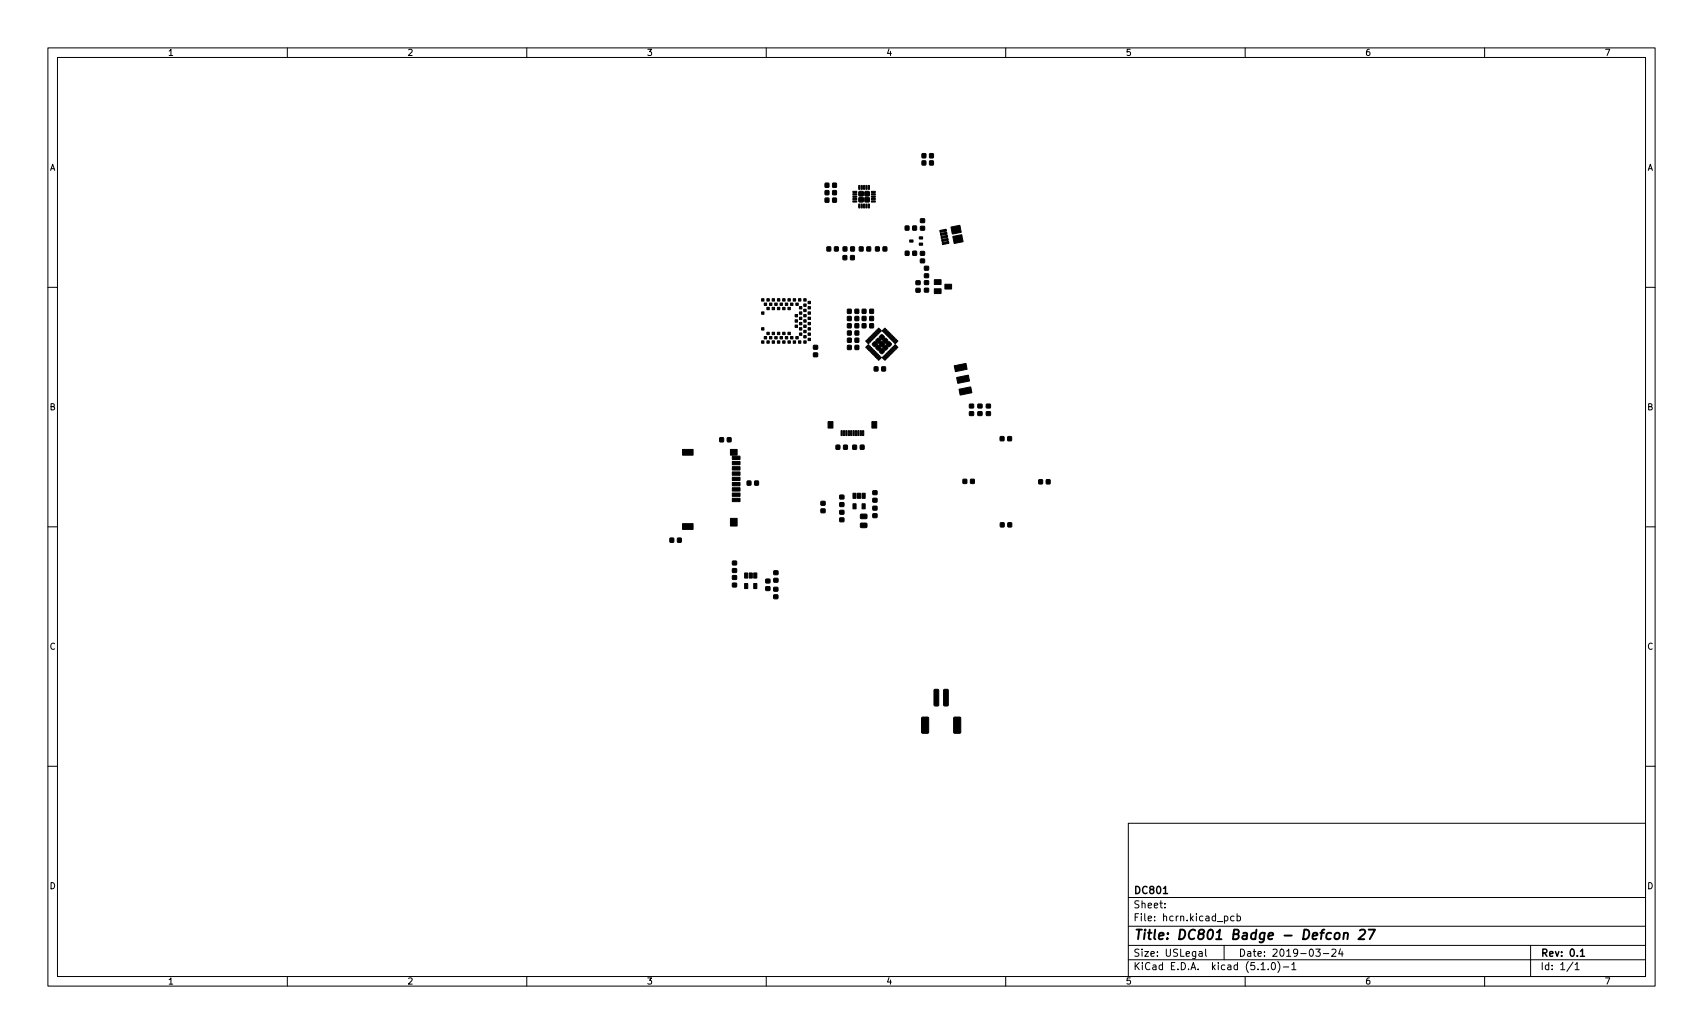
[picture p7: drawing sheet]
<svg xmlns="http://www.w3.org/2000/svg" width="356mm" height="216mm" viewBox="0 0 356 216" stroke-linecap="round" stroke-linejoin="round" font-family="sans-serif">
<g fill="none" stroke="#000" stroke-width=".21">
<path d="M10 10h335.6v195.9h-335.6zM12 12h331.6v191.9h-331.6zM60 10v2M110 10v2M160 10v2M210 10v2M260 10v2M310 10v2M10 60h2M343.6 60h2M10 110h2M343.6 110h2"/>
<path d="M10 160h2M343.6 160h2M235.6 171.9h108v32h-108zM235.6 197.4h108M235.6 193.4h108M235.6 187.4h108M243.2 189.4v.2M243.2 188.7v.1M250.4 198.7h.6v1M251 199l-.5 .1-.2 .2 .2 .4 .5-.1M251.7 198.2v1.3l.3 .2M255.6 197.4v3"/>
<path d="M255.7 191.4l.4-.1 .3 .3-.2 .6h-.5M257.7 191.4l-.5-.1-.2 .3 .1 .6h.6M258.3 191.4l.4-.1 .3 .3-.1 .6h-.6M258.3 190.8v1.5M274.7 198.2h1l-.5 .5 .4 .2v.6l-.2 .2-.7-.2M276.3 199.1h1.2M278.1 198.3l.6-.1 .3 .4-1 1.1h1M279.9 198.1l-.4 1.1h1M280.2 198.7v1M319.6 197.4v6.5M60 203.9v2M110 203.9v2"/>
<path d="M160 203.9v2M210 203.9v2M235.6 200.4h108M260 203.9v2M263.3 201.4l.4-.4v1.5M263.3 202.5h.9M264.8 202.3v.2M265.7 201h.1a.8 .8 0 0 1 .5 .7 .8 .8 0 0 1-.5 .8 1 1 0 0 1-.1-1.5zM266.8 200.8a1.72 1.72 0 0 1 0 2.2M268 201.9h1.1M269.7 201.4l.5-.4v1.5M269.7 202.5h.9"/>
<path d="M310 203.9v2M328.5 200.9l-1.3 1.9M328.9 201.4l.4-.4v1.5M328.9 202.5h.8"/>
</g>
<path d="M242.9 186.6h.9M330 198.6l.4-.4v1.5M330 199.7h.9" fill="none" stroke="#000" stroke-width=".3"/>
<path d="M278.8 195l.1-.1a.5 .5 0 0 1 .9 .3l-.1 .5-.2 .3a.5 .5 0 0 1-.9-.3zM280.6 195l.3-.2 .5 .1-.1 1.2M280.7 194.8l-.2 1.3M284 194.3l.3-.2h.4l.3 .2 .1 .4-.2 .3-1.3 1.1h1.3M285.8 194.1h1.3l-1.1 2" fill="none" stroke="#000" stroke-width=".4"/>
<g fill="#000" stroke="#000" stroke-width=".21">
<path d="M172.3 38.3h.8l-.1 .8h-.7zM172.3 39.8h.8l-.1 .9-.7-.1zM173.9 38.3h.7v.8h-.7zM173.9 39.8h.7v.9l-.7-.1zM178.1 40l.8-.1v.2l-.8 .1zM179.3 38.7l.3 .1-.1 .7h-.2zM179.4 40h.8v.9h-.8zM179.8 38.7l.3 .1-.1 .7h-.2zM180.3 38.7l.3 .1-.1 .7h-.2zM180.6 40h.9v.9h-.9zM180.8 38.7l.3 .1-.1 .7h-.2zM181.3 38.7l.3 .1-.1 .7h-.2z"/>
<path d="M182 40l.7-.1 .1 .2-.8 .1zM192.5 32.1h.8v.8h-.8zM192.5 33.6h.8v.8h-.8zM194.1 32.1h.8v.8h-.8zM194.1 33.6h.8v.8h-.8zM172.3 41.4h.8l-.1 .8h-.7zM172.7 51.6h.7v.8h-.7zM173.9 41.4h.7v.8h-.7zM174.3 51.6h.7v.8h-.8zM176 53.4h.8v.8h-.8zM176.1 51.6h.7v.8h-.7zM177.6 53.4h.8v.8h-.8z"/>
<path d="M177.6 51.6h.8v.8h-.8zM178.1 40.5l.8-.1v.2l-.8 .1zM178.1 41l.8-.1v.2l-.8 .1zM178.1 41.5l.8-.1v.2l-.8 .1zM178.1 42l.8-.1v.2l-.8 .1zM179.3 42.6h.3l-.1 .8h-.2zM179.4 41.3h.8v.8h-.8zM179.4 51.6h.8v.8h-.8zM179.8 42.6h.3l-.1 .8h-.2zM180.3 42.6h.3l-.1 .8h-.2zM180.6 41.3h.9v.8h-.9zM180.8 42.6h.3l-.1 .8h-.2z"/>
<path d="M181 51.6h.8v.8h-.8zM181.3 42.6h.3l-.1 .8h-.2zM182 42l.7-.1 .1 .2-.8 .1zM182 41.5l.7-.1 .1 .2-.8 .1zM182 41l.7-.1 .1 .2-.8 .1zM182 40.5l.7-.1 .1 .2-.8 .1zM182.8 51.6h.8v.8h-.8zM184.4 51.6h.8v.8h-.8zM189 47.2h.8v.8h-.8zM189 52.5h.8v.8h-.8zM190 50.1h.7v.5h-.7zM190.6 47.2h.8l-.1 .8h-.7z"/>
<path d="M190.6 52.5h.8l-.1 .8h-.7zM191.3 58.7l.8-.1v.8h-.8zM192 50.8h.7v.4h-.7zM192 49.5h.7v.4h-.7zM192.2 54.1h.8v.7l-.8 .1zM192.2 52.5h.8v.8h-.8zM192.2 47.3h.8l.1 .7h-.9zM192.2 45.7h.8l.1 .7-.9 .1zM193 58.6h.9v.8h-.8zM193 55.6h.9v.8h-.8zM193 57.2h.9v.7l-.8 .1zM195.1 58.4h1.4v1h-1.4z"/>
<path d="M196.2 48.1l1.4-.2v.4l-1.3 .2zM196.4 48.8l1.3-.3 .1 .4-1.4 .3zM196.5 49.4l1.3-.3 .1 .4-1.3 .3zM196.6 50l1.3-.2 .1 .4-1.3 .2zM196.7 50.7l1.4-.3v.4l-1.3 .3zM197.3 59.3h1.4v1h-1.4zM198.6 47.4l1.8-.4 .3 1.5-1.8 .4zM199 49.4l1.8-.4 .3 1.5-1.9 .3zM159 71.2h.5v.5h-.5zM159 62.4h.5v.5h-.5zM159 65.1h.5v.5h-.5zM159 68.4h.5v.5h-.5z"/>
<path d="M159.6 70.3h.5v.5h-.5zM159.6 63.3h.5v.5h-.5zM160.1 71.2h.5v.5h-.5zM160.1 62.4h.5v.5h-.5zM160.1 69.4h.5v.5h-.5zM160.1 64.2h.5v.5h-.5zM160.7 70.3h.5v.5h-.5zM160.7 63.3h.5v.5h-.5zM161.2 71.2h.5v.5h-.5zM161.2 62.4h.5v.5h-.5zM161.2 69.4h.5v.5h-.5zM161.2 64.2h.5v.5h-.5z"/>
<path d="M161.8 70.3h.5v.5h-.5zM161.8 63.3h.5v.5h-.5zM162.3 71.2h.5v.5h-.5zM162.3 62.4h.5v.5h-.5zM162.3 69.4h.5v.5h-.5zM162.3 64.2h.5v.5h-.5zM162.9 70.3h.5v.5h-.5zM162.9 63.3h.5v.5h-.5zM163.4 71.2h.5v.5h-.5zM163.4 62.4h.5v.5h-.5zM163.4 69.4h.5v.5h-.5zM163.4 64.2h.5v.5h-.5z"/>
<path d="M164 70.3h.5v.5h-.5zM164 63.3h.5v.5h-.5zM164.5 71.2h.5v.5h-.5zM164.5 62.4h.5v.5h-.5zM164.5 69.4h.5v.5h-.5zM164.5 64.2h.5v.5h-.5zM165.1 70.3h.5v.5h-.5zM165.1 63.3h.5v.5h-.5zM165.6 71.2h.5v.5h-.5zM165.6 62.4h.5v.5h-.5zM166 67.9h.5v.5h-.5zM166 66.8h.5v.5h-.5z"/>
<path d="M166 65.7h.5v.5h-.5zM166.2 70.3h.5v.5h-.5zM166.2 63.3h.5v.5h-.5zM166.7 71.2h.5v.5h-.5zM166.7 62.4h.5v.5h-.5zM166.9 69.5h.5v.5h-.5zM166.9 68.4h.5v.5h-.5zM166.9 67.3h.5v.5h-.5zM166.9 66.2h.5v.5h-.5zM166.9 65.1h.5v.5h-.5zM166.9 64h.5v.5h-.5zM167.8 71.2h.5v.5h-.5z"/>
<path d="M167.8 70.1h.5v.5h-.5zM167.8 69h.5v.5h-.5zM167.8 67.9h.5v.5h-.5zM167.8 66.8h.5v.5h-.5zM167.8 65.7h.5v.5h-.5zM167.8 64.6h.5v.5h-.5zM167.8 63.5h.5v.5h-.5zM167.8 62.4h.5v.5h-.5zM168.7 69.5h.5v.5h-.5zM168.7 68.4h.5v.5h-.5zM168.7 67.3h.5v.5h-.5zM168.7 66.2h.5v.5h-.5z"/>
<path d="M168.7 65.1h.5v.5h-.5zM168.7 64h.5v.5h-.5zM168.7 70.6h.5v.5h-.5zM168.7 62.9h.5v.5h-.5zM169.9 72.1h.8v.8h-.8zM169.9 73.7h.8v.7l-.8 .1zM177 66.1h.7v.8h-.7zM177 64.6h.7v.8h-.7zM177 67.6h.7v.8h-.7zM177 69.1h.7v.9l-.7-.1zM177 72.1l.7 .1v.8l-.7-.1zM177 70.6h.7v.9l-.7-.1z"/>
<path d="M178.5 66.1h.8v.8h-.8zM178.5 64.6h.8v.8h-.8zM178.5 67.6h.8v.8h-.8zM178.6 69.1h.7v.9l-.8-.1zM178.6 72.1l.7 .1v.8l-.8-.1zM178.6 70.6h.7v.9l-.8-.1zM180 64.6h.8v.8h-.8zM180 66.1h.8v.8h-.8zM180 67.6h.8v.8h-.8zM180.9 71.1l.6 .5-.1 .2-.6-.5zM181.2 70.8l.6 .5-.1 .2-.6-.5zM180.8 72.5l.5-.5 .2 .1-.5 .6z"/>
<path d="M181.4 70.6l.1-.1 .5 .6-.1 .1zM181.6 72.3l.2 .1-.6 .5-.1-.1zM181.6 64.6h.8v.8h-.8zM181.6 66.1h.8v.8h-.8zM181.6 67.6h.8v.8h-.8zM181.6 70.3l.2-.1 .5 .6-.2 .1zM181.9 72.6l.1 .1-.5 .5-.1-.1zM181.9 70l.2-.1 .5 .6-.2 .1zM181.6 73.3l.6-.5 .1 .1-.5 .6zM182.3 69.7l.6 .5-.1 .1-.6-.5zM182.4 73.1l.2 .2-.6 .5-.1-.2zM182.5 69.5l.2-.1 .5 .6-.2 .1z"/>
<path d="M182.6 76.6h.7v.8h-.7zM182.2 73.9l.5-.5 .2 .1-.5 .6zM182.5 71.4h.3l.4 .4v.2l-.4 .4h-.3l-.4-.4 .1-.3zM182.9 69.1l.6 .5-.1 .2-.6-.5zM183 73.7l.2 .1-.6 .6-.1-.2zM183.1 68.8l.6 .5-.1 .2-.5-.5zM182.8 74.5l.5-.5 .2 .1-.6 .5zM183.3 68.6l.2-.1 .5 .6-.2 .1zM182.9 72.4l.4-.3h.2l.4 .4v.2l-.4 .4h-.2l-.4-.4zM182.9 71l.4-.4h.2l.4 .4v.2l-.4 .4-.2 .1-.4-.4zM183.6 74.2l.1 .2-.5 .5-.2-.1zM183.8 74.5l.2 .2-.6 .5-.1-.2z"/>
<path d="M184.1 76.6h.8v.8h-.8zM183.6 73.2l.4-.4h.2l.4 .4 .1 .2-.4 .4-.3 .1-.4-.4zM183.6 71.7l.4-.3 .2-.1 .4 .4 .1 .3-.4 .4h-.3l-.4-.4zM183.6 70.2l.4-.3h.2l.4 .4 .1 .2-.4 .4h-.3l-.4-.3zM184.2 74.6l.2-.1 .5 .6-.2 .1zM184.6 74.2l.6 .5-.1 .2-.6-.5zM184.2 69l.6-.5 .1 .1-.5 .6zM184.9 74l.6 .5-.1 .1-.6-.5zM184.4 72.4l.3-.3h.3l.4 .4v.2l-.4 .4h-.2l-.4-.4zM184.4 71l.3-.4h.3l.4 .4v.2l-.4 .4-.2 .1-.4-.4zM185 68.8l.2 .2-.6 .5-.1-.2zM185.1 73.8l.2-.1 .5 .6-.2 .1z"/>
<path d="M185.3 69.1l.2 .2-.6 .5-.1-.2zM185.4 73.5l.1-.1 .6 .6-.2 .1zM185.6 69.4l.2 .2-.6 .5-.1-.2zM185.4 71.4h.3l.4 .4v.2l-.4 .4h-.3l-.3-.4v-.3zM185.7 73.1l.6 .5-.1 .2-.5-.5zM185.4 70.2l.5-.5 .2 .1-.6 .6zM185.9 72.9l.2-.1 .5 .6-.2 .1zM185.7 70.4l.5-.5 .1 .2-.5 .5zM186.2 72.6l.2-.1 .5 .6-.2 .1zM185.9 70.7l.5-.5 .2 .1-.5 .6zM186.6 72.3l.6 .5-.1 .1-.6-.5zM186.2 71l.5-.5 .2 .1-.5 .6z"/>
<path d="M186.9 72l.6 .5-.1 .2-.6-.5zM187 70.8l.2 .2-.6 .5-.1-.2zM186.8 71.6l.5-.5 .2 .1-.5 .6zM191.3 60.2h.8v.8h-.8zM193 60.2h.9v.7l-.8 .1zM195.1 60.3h1.4v1h-1.4zM199.2 76.4l2.5-.5 .2 1.2-2.4 .5zM142.5 93.8h2.2v1.2h-2.2zM150.3 91.4h.8l-.1 .8h-.7zM151.9 91.4h.7v.8h-.7zM152.5 93.8h1.4v1.2h-1.4zM152.9 95.2h1.6v.7h-1.6z"/>
<path d="M152.9 96.3h1.6v.7h-1.6zM152.9 97.4h1.6v.7h-1.6zM152.9 98.5h1.6v.7h-1.6zM152.9 99.6h1.6v.7h-1.6zM172.9 88h1v1.4h-1zM174.6 93h.7v.8h-.7zM175.6 89.9h.3v1h-.3zM176.1 89.9h.3v1h-.3zM176.2 93h.7v.8h-.7zM176.6 89.9h.3v1h-.3zM177.1 89.9h.3v1h-.3zM177.6 89.9h.3v1h-.3z"/>
<path d="M178.1 89.9h.3v1h-.3zM178.1 93h.7v.8h-.7zM178.6 89.9h.3v1h-.3zM179.1 89.9h.3v1h-.3zM179.6 89.9h.3v1h-.3zM179.7 93h.7v.8h-.7zM180.1 89.9h.3v1h-.3zM182.1 88h1v1.4h-1zM199.7 78.8l2.5-.5 .2 1.3-2.4 .4zM200.2 81.3l2.5-.5 .2 1.2-2.4 .5zM202.4 84.4h.9v.7l-.8 .1zM202.4 86h.9v.7h-.8z"/>
<path d="M204.2 84.4h.8v.7l-.8 .1zM204.2 86h.8v.7h-.8zM206 84.4h.8v.8h-.8zM206 86h.8v.7h-.8zM208.9 91.2h.7v.8h-.7zM210.4 91.2h.8v.8h-.8zM139.9 112.4h.8l-.1 .8h-.7zM141.5 112.4h.7v.8h-.7zM142.5 109.3h2.2v1.2h-2.2zM153 117.2h.8v.7h-.8zM153 118.8h.8v.7h-.8zM152.5 108.2h1.4v1.6h-1.4z"/>
<path d="M152.9 100.7h1.6v.7h-1.6zM152.9 104h1.6v.7h-1.6zM152.9 102.9h1.6v.7h-1.6zM152.9 101.8h1.6v.7h-1.6zM155.5 119.6h.6v1.1h-.6zM156 100.5h.8v.8h-.8zM156.4 119.6h.7v1.1h-.7zM157.6 100.5h.8l-.1 .8h-.7zM157.4 119.6h.6v1.1h-.6zM161.6 119.2h.8v.7l-.8 .1zM171.4 106.3h.9v.7h-.9zM171.4 104.7h.9v.8h-.9z"/>
<path d="M175.4 106.6h.8v.7l-.8 .1zM175.4 108.2l.8-.1v.8h-.8zM175.4 105h.8v.7h-.8zM175.4 103.4h.8v.7l-.8 .1zM178.1 103h.7v1.1h-.7zM178.1 105.2h.7v1h-.7zM179.1 103h.6v1.1h-.6zM179.7 107.4h1.2l.1 .8-1.3 .1zM179.7 109.3h1.2l.1 .8h-1.3zM180 103h.7v1.1h-.7zM180 105.2h.7v1h-.7zM182.3 102.5h.8v.7l-.8 .1z"/>
<path d="M182.3 104.1h.8v.7h-.8zM182.3 107.3h.8v.7l-.8 .1zM182.3 105.7h.8v.8h-.8zM201.1 100.1h.8l-.1 .8h-.7zM202.7 100.1h.7v.8h-.7zM208.9 109.2h.7v.8h-.7zM210.5 109.2h.7v.8h-.7zM216.9 100.2h.8v.8h-.8zM218.5 100.2h.8l-.1 .8h-.7zM153 120.2h.8v.7l-.8 .1zM153 121.8h.8v.7h-.8zM155.5 121.8h.6v1.1h-.6z"/>
<path d="M157.4 121.8h.6v1.1h-.6zM159.9 122.5h.8l.1 .8h-.9zM159.9 120.9h.8l.1 .8h-.9zM161.6 124.2h.8v.8h-.8zM161.6 122.7h.8v.7h-.8zM161.6 120.8h.8v.7h-.8zM192.5 149.8l1.2-.1 .2 .2v3l-.1 .2h-1.2l-.2-.1zM195.1 144l.7-.1 .2 .2v3.1l-.2 .2h-.6l-.2-.2zM197.1 144l.7-.1 .2 .2v3.1l-.2 .2h-.6l-.2-.2zM199.2 149.8l1.2-.1 .2 .2v3l-.1 .2h-1.2l-.2-.1z"/>
</g>
<text font-size="2.8" x="236.6" y="196.2">Title: DC801 Badge - Defcon 27</text>
<g font-size="2.1">
<text x="236.6" y="189.7">Sheet:</text>
<text x="236.6" y="186.7">DC801</text>
<text x="236.6" y="192.4">File: hcrn.kicad_pcb</text>
<text x="236.6" y="202.5">KiCad E.D.A. kicad (5.1.0)-1</text>
<text x="236.6" y="199.7">Size: USLegal</text>
<text x="258.6" y="199.7">Date: 2019-03-24</text>
<text x="321.6" y="199.7">Rev: 0.1</text>
<text x="321.6" y="202.5">Id: 1/1</text>
</g>
<g font-size="1.8">
<text x="35" y="11.6">1</text>
<text x="85" y="11.6">2</text>
<text x="135" y="11.6">3</text>
<text x="185" y="11.6">4</text>
<text x="235" y="11.6">5</text>
<text x="285" y="11.6">6</text>
<text x="335" y="11.6">7</text>
<text x="10.3" y="35.6">A</text>
<text x="343.9" y="35.6">A</text>
<text x="10.3" y="85.7">B</text>
<text x="343.9" y="85.7">B</text>
<text x="10.3" y="135.6">C</text>
<text x="343.9" y="135.6">C</text>
<text x="10.3" y="185.7">D</text>
<text x="343.9" y="185.7">D</text>
<text x="35" y="205.6">1</text>
<text x="85" y="205.6">2</text>
<text x="135" y="205.6">3</text>
<text x="185" y="205.6">4</text>
<text x="235" y="205.6">5</text>
<text x="285" y="205.6">6</text>
<text x="335" y="205.6">7</text>
</g>
</svg>
